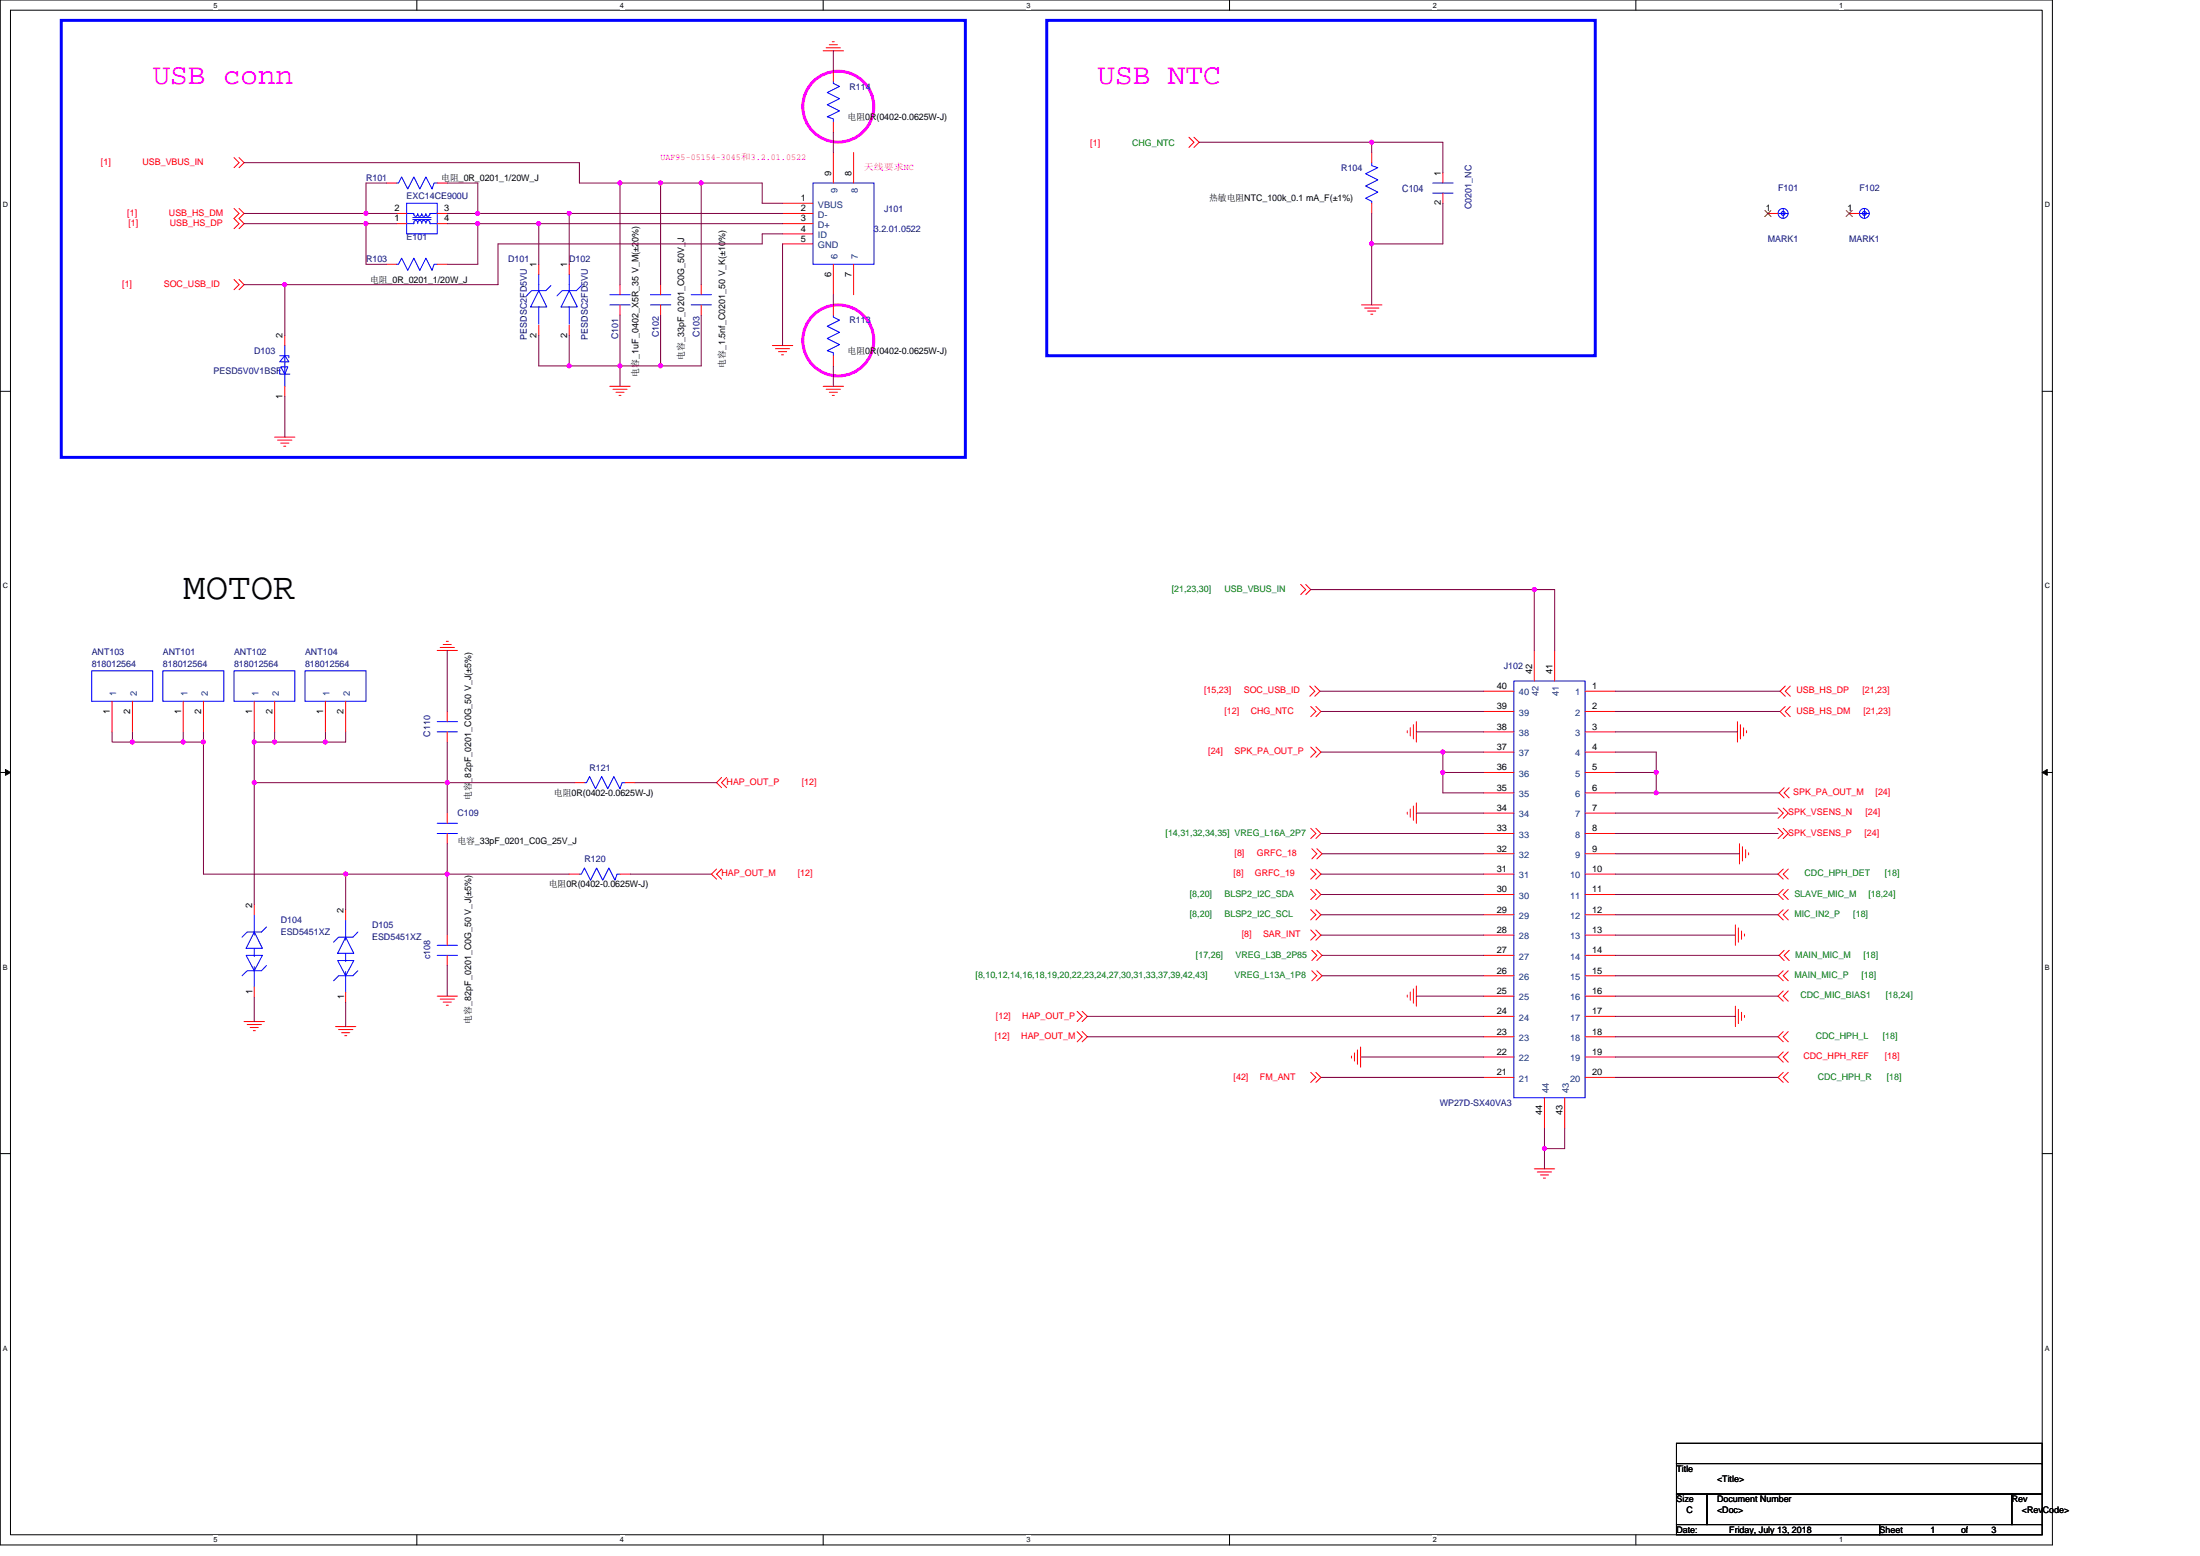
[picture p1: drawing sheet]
<svg xmlns="http://www.w3.org/2000/svg" width="297mm" height="210mm" viewBox="0 0 297 210" stroke-linecap="round" stroke-linejoin="round" font-family="sans-serif">
<path d="M0 0h277.1v208.5h-277.1zM1.4 1.4h274.3v205.7h-274.3z" fill="none" stroke="#000" stroke-width=".14"/>
<g fill="#fff">
<path d="M28.8 .1h.6v1.1h-.6z"/>
<path d="M28.8 207.3h.6v1.1h-.6z"/>
</g>
<path d="M56.3 0v1.4M56.3 207.1v1.4" fill="none" stroke="#000" stroke-width=".14"/>
<g fill="#fff">
<path d="M83.7 .1h.6v1.1h-.6z"/>
<path d="M83.7 207.3h.6v1.1h-.6z"/>
</g>
<path d="M111.1 0v1.4M111.1 207.1v1.4" fill="none" stroke="#000" stroke-width=".14"/>
<g fill="#fff">
<path d="M138.6 .1h.5v1.1h-.5z"/>
<path d="M138.6 207.3h.5v1.1h-.5z"/>
</g>
<path d="M166 0v1.4M166 207.1v1.4" fill="none" stroke="#000" stroke-width=".14"/>
<g fill="#fff">
<path d="M193.4 .1h.6v1.1h-.6z"/>
<path d="M193.4 207.3h.6v1.1h-.6z"/>
</g>
<path d="M220.9 0v1.4M220.9 207.1v1.4" fill="none" stroke="#000" stroke-width=".14"/>
<g fill="#fff">
<path d="M248.3 .1h.6v1.1h-.6z"/>
<path d="M248.3 207.3h.6v1.1h-.6z"/>
<path d="M.4 27.1h.7v1.1h-.7z"/>
<path d="M276.1 27.1h.7v1.1h-.7z"/>
<path d="M.4 78.5h.7v1.1h-.7z"/>
<path d="M276.1 78.5h.7v1.1h-.7z"/>
</g>
<path d="M0 52.8h1.4M275.7 52.8h1.4" fill="none" stroke="#000" stroke-width=".14"/>
<g fill="#fff">
<path d="M.4 130h.7v1.1h-.7z"/>
<path d="M276.1 130h.7v1.1h-.7z"/>
</g>
<path d="M0 104.2h1.4M275.7 104.2h1.4" fill="none" stroke="#000" stroke-width=".14"/>
<path d="M.7 103.8l.7 .4-.7 .4zM275.7 104.2l.7-.4v.8z" fill="#000" stroke="#000" stroke-width=".14"/>
<g fill="#fff">
<path d="M.4 181.4h.7v1.1h-.7z"/>
<path d="M276.1 181.4h.7v1.1h-.7z"/>
</g>
<path d="M0 155.7h1.4M275.7 155.7h1.4M226.4 194.8h49.3v2.7h-49.3zM226.4 197.5h49.3v4.1h-49.3zM226.4 201.6h4.1v4.1h-4.1zM226.4 205.7h27.4v1.4h-27.4zM230.5 201.6h41.1v4.1h-41.1zM253.8 205.7h21.9v1.4h-21.9zM271.6 201.6h4.1v4.1h-4.1z" fill="none" stroke="#000" stroke-width=".14"/>
<path d="M8.3 2.8h122v58.9h-122zM141.3 2.8h74.1v45.2h-74.1z" fill="none" stroke="#00f" stroke-width=".4"/>
<g fill="none" stroke="#f0f" stroke-width=".4">
<circle cx="113.2" cy="14.4" r="4.8"/>
<circle cx="113.2" cy="45.9" r="4.8"/>
</g>
<g fill="none" stroke="#f00" stroke-width=".14">
<path d="M111.1 6.9h2.8M111.5 6.5h2M112 6h1.1M112.4 5.6h.2M112.5 9.6v1.4M112.5 16.5v1.3M160.5 18.5l.7 .7-.7 .7M161.2 18.5l.7 .7-.7 .7M31.6 37.7l.7 .7-.7 .7M31.6 21.3l.7 .6-.7 .7M31.6 28.1l.7 .7-.7 .7 .7 .7-.7 .7M32.3 37.7l.7 .7-.7 .7"/>
<path d="M32.3 21.3l.7 .6-.7 .7M32.3 28.1l.7 .7-.7 .7 .7 .7-.7 .7M52.2 24.7h1.3M52.2 35.7h1.3M53.5 30.2h1.4M53.5 28.8h1.4M59 28.8h1.4M59 30.2h1.4M59 24.7h1.4M59 35.7h1.4M72.7 35.7v1.3M76.9 35.7v1.3"/>
<path d="M83.7 38.4v1.4M89.2 38.4v1.4M94.7 38.4v1.4M105.7 27.4h4.1M105.7 28.8h4.1M105.7 30.2h4.1M105.7 31.6h4.1M105.7 32.9h4.1M112.5 35.7v4.1M112.5 20.6v4.1M115.2 35.7v4.1M115.2 20.6v4.1"/>
<path d="M185.2 27.4v1.4M185.2 20.6v1.3M194.8 23.3v1.4M194.8 26.1v1.3M238.7 28.8h1.4M249.7 28.8h1.4M37.1 59h2.7M37.5 59.4h1.9M37.9 59.8h1.1M38.5 45.3v1.3M38.5 52.1v1.4M72.7 43.9v1.4"/>
<path d="M76.9 43.9v1.4M82.3 52.1h2.8M82.8 52.5h1.9M83.2 52.9h1.1M83.6 53.4h.2M83.7 41.1v1.4M89.2 41.1v1.4M94.7 41.1v1.4M104.3 46.6h2.7M104.7 47.1h1.9M105.1 47.5h1.1M105.5 47.9h.3"/>
<path d="M111.1 52.1h2.8M111.5 52.5h2M112 52.9h1.1M112.4 53.4h.2M112.5 41.1v1.4M112.5 48v1.4M183.8 41.1h2.8M184.3 41.6h1.9M184.7 42h1.1M185.1 42.4h.3M38.3 60.2h.3M175.6 78.9l.7 .7-.7 .6"/>
<path d="M176.3 78.9l.7 .7-.7 .6M15.1 94.6v4.2M17.9 94.6v4.2M24.7 94.6v4.2M27.5 94.6v4.2M34.3 94.6v4.2M37.1 94.6v4.2M43.9 94.6v4.2M46.7 94.6v4.2M59 87.8h2.8M59.4 87.4h2M59.8 87h1.1"/>
<path d="M60.3 86.6h.2M60.4 96v1.4M60.4 98.8v1.3M176.8 92.6l.7 .7-.7 .7M177 95.3l.7 .7-.7 .7M177.5 92.6l.7 .7-.7 .7M177.7 95.3l.6 .7-.6 .7M190 98.6v.3M190.4 98.2v1.1M190.8 97.8v1.9M191.2 97.4v2.7M200.3 98.8h4.1"/>
<path d="M200.3 96h4.1M200.3 93.3h4.1M207.2 87.8v4.1M209.9 87.8v4.1M214 93.3h4.1M214 96h4.1M214 98.8h4.1M234.6 97.4v2.7M235 97.8v1.9M235.4 98.2v1.1M235.8 98.6v.3M241 95.3l-.7 .7 .7 .7"/>
<path d="M241 92.6l-.7 .7 .7 .7M241.7 95.3l-.7 .7 .7 .7M241.7 92.6l-.7 .7 .7 .7M60.4 109.7v1.4M60.4 112.5v1.4M76.9 118h1.3M77.5 105.6h1.4M83.7 118h1.4M84.4 105.6h1.4M96.7 117.3l-.6 .7 .6 .6M97.4 104.9l-.7 .7 .7 .7M97.4 117.3l-.7 .7 .7 .6"/>
<path d="M98.1 104.9l-.7 .7 .7 .7M177 111.8l.7 .7-.7 .7M177 117.3l.7 .7-.7 .6M177 100.8l.7 .7-.7 .7M177.1 114.5l.7 .7-.7 .7M177.7 111.8l.6 .7-.6 .7M177.7 117.3l.6 .7-.6 .6M177.7 100.8l.6 .7-.6 .7M177.8 114.5l.7 .7-.7 .7M190 109.6v.3M190.4 109.2v1.1M190.8 108.8v1.9"/>
<path d="M191.2 108.4v2.7M200.3 118h4.1M200.3 115.2h4.1M200.3 112.5h4.1M200.3 109.7h4.1M200.3 107h4.1M200.3 104.2h4.1M200.3 101.5h4.1M214 101.5h4.1M214 104.2h4.1M214 107h4.1M214 109.7h4.1"/>
<path d="M214 112.5h4.1M214 115.2h4.1M214 118h4.1M234.9 113.9v2.7M235.3 114.3v1.9M235.7 114.7v1.1M236.1 115.1v.3M240.1 111.8l.7 .7-.7 .7M240.1 109.1l.7 .6-.7 .7M240.8 117.3l-.7 .7 .7 .6M240.8 111.8l.6 .7-.6 .7M240.8 109.1l.6 .6-.6 .7"/>
<path d="M240.9 106.3l-.7 .7 .7 .7M241.4 117.3l-.6 .7 .6 .6M241.6 106.3l-.7 .7 .7 .7M33 137.9h2.7M33.4 138.3h1.9M33.8 138.7h1.1M34.2 139.1h.3M34.3 133.2v1.4M34.3 122.1v1.3M45.3 138.5h2.7M45.7 138.9h1.9M46.1 139.4h1.1"/>
<path d="M46.5 139.8h.3M46.7 133.9v1.3M46.7 122.8v1.3M59 134.4h2.8M59.4 134.8h2M59.8 135.2h1.1M60.3 135.7h.2M60.4 126.2v1.4M60.4 128.9v1.4M145.4 136.5l.7 .7-.7 .7M145.4 139.2l.7 .7-.7 .7M146.1 136.5l.7 .7-.7 .7"/>
<path d="M146.1 139.2l.7 .7-.7 .7M177 120l.7 .7-.7 .7M177 122.8l.7 .6-.7 .7M177 125.5l.7 .7-.7 .7M177.1 128.2l.7 .7-.7 .7M177.1 131l.7 .7-.7 .7M177.7 120l.6 .7-.6 .7M177.7 122.8l.6 .6-.6 .7M177.7 125.5l.6 .7-.6 .7M177.8 128.2l.7 .7-.7 .7M177.8 131l.7 .7-.7 .7M190 134.3v.3"/>
<path d="M190.4 133.9v1.1M190.8 133.5v1.9M191.2 133.1v2.7M200.3 139.9h4.1M200.3 137.2h4.1M200.3 134.4h4.1M200.3 131.7h4.1M200.3 128.9h4.1M200.3 126.2h4.1M200.3 123.4h4.1M200.3 120.7h4.1M214 120.7h4.1"/>
<path d="M214 123.4h4.1M214 126.2h4.1M214 128.9h4.1M214 131.7h4.1M214 134.4h4.1M214 137.2h4.1M214 139.9h4.1M234.3 124.8v2.8M234.3 135.8v2.7M234.7 125.2v1.9M234.7 136.2v1.9M235.1 125.6v1.1"/>
<path d="M235.1 136.6v1.1M235.5 126v.3M235.5 137v.3M240.8 120l-.7 .7 .7 .7M240.8 122.8l-.7 .6 .7 .7M240.8 131l-.7 .7 .7 .7M240.8 133.7l-.7 .7 .7 .7M240.8 139.2l-.7 .7 .7 .7M240.9 128.2l-.7 .7 .7 .7M241.4 120l-.6 .7 .6 .7M241.4 122.8l-.6 .6 .6 .7M241.4 131l-.6 .7 .6 .7"/>
<path d="M241.4 133.7l-.6 .7 .6 .7M241.4 139.2l-.6 .7 .6 .7M241.6 128.2l-.7 .7 .7 .7M177 144.7l.7 .7-.7 .7M177.7 144.7l.6 .7-.6 .7M182.5 142.5v.3M182.9 142.1v1.1M183.3 141.7v1.9M183.7 141.3v2.7M200.3 145.4h4.1M200.3 142.6h4.1M207.2 157.7h2.7"/>
<path d="M207.6 158.2h1.9M208 158.6h1.1M208.4 159h.3M208.5 148.1v4.2M211.3 148.1v4.2M214 142.6h4.1M214 145.4h4.1M240.8 142l-.7 .6 .7 .7M240.8 144.7l-.7 .7 .7 .7M241.4 142l-.6 .6 .6 .7M241.4 144.7l-.6 .7 .6 .7"/>
</g>
<g fill="none" stroke="#00f" stroke-width=".14">
<path d="M112.5 16.5h.1M112.5 11h.1M112.5 11v.3l.8 .4-1.6 .8 1.6 .8-1.6 .8 1.6 .9-1.6 .8 .8 .2v.5M53.5 24.7h.1M53.5 35.7h.1M53.5 24.7h.3l.4-.8 .9 1.6 .8-1.6 .8 1.6 .8-1.6 .8 1.6 .3-.8h.4M53.5 35.7h.3l.4-.9 .9 1.7 .8-1.7 .8 1.7 .8-1.7 .8 1.7 .3-.8h.4M54.9 28.8h1v.3l.2 .1 .2-.1 .1-.2M54.9 27.4h4.1v4.2h-4.1zM55.7 29.6h2.5M55.7 29.4h2.5M55.9 30v.2h-1"/>
<path d="M55.9 30v-.1l.2-.1h.2l.1 .2M56.4 28.8l.1 .3 .2 .1 .2-.1v-.2M56.4 30v.2M56.4 30a.28 .28 0 0 1 .3-.2 .28 .28 0 0 1 .3 .2 .26 .26 0 0 1 .2-.2 .26 .26 0 0 1 .3 .2M57 28.8v.1M57 28.9v.2l.2 .1 .2-.1 .1-.2M57 30v.2M57.5 28.8l.1 .3 .2 .1 .2-.1v-.2M57.5 30v.2M57.5 30a.26 .26 0 0 1 .3-.2 .26 .26 0 0 1 .2 .2M58.1 30v.2h.9M59 24.7h.1"/>
<path d="M59 35.7h.1M59 28.8h-.9v.1M72.7 37v2.2M72.7 39.2l1.1 2.2h-2.2zM74.4 38.5l-.7 .7h-1.9l-.7 .7M76.9 37v2.2M76.9 39.2l1.1 2.2h-2.2zM78.5 38.5l-.7 .7h-1.9l-.7 .7M82.3 39.8h2.8M83.7 39.8h.1M87.8 39.8h2.8M89.2 39.8h.1"/>
<path d="M93.3 39.8h2.8M94.7 39.8h.1M109.8 24.7h8.2v11h-8.2zM185.2 21.9h.1M185.2 27.4h.1M185.2 21.9v.5l.8 .2-1.6 .9 1.6 .8-1.6 .8 1.6 .8-1.6 .9 .8 .4v.2M193.4 24.7h2.8M193.4 26.1h2.8M194.8 24.7h.1M194.8 26.1h.1M240.1 28.8h1.3M240.8 28.1v1.4"/>
<path d="M251.1 28.8h1.3M251.7 28.1v1.4M37.8 49.8v.7h1.3M37.8 48.8l.7-.8 .5 .8h-1.1M37.8 48h1.2v.3M37.9 49.5h1l-.4 1zM38.5 46.6v3.9M38.5 50.5v1.6M72.7 41.4v2.4M76.9 41.4v2.4M82.3 41.1h2.8M83.7 41.1h.1"/>
<path d="M87.8 41.1h2.8M89.2 41.1h.1M93.3 41.1h2.8M94.7 41.1h.1M112.5 48h.1M112.5 42.5h.1M112.5 42.5v.3l.8 .4-1.6 .8 1.6 .9-1.6 .8 1.6 .8-1.6 .8 .8 .3v.4M12.4 90.5h8.2v4.1h-8.2zM22 90.5h8.2v4.1h-8.2zM31.6 90.5h8.2v4.1h-8.2zM41.2 90.5h8.2v4.1h-8.2zM59 97.4h2.8"/>
<path d="M59 98.8h2.8M60.4 97.4h.1M60.4 98.8h.1M204.4 91.9h9.6v56.2h-9.6zM59 111.1h2.8M59 112.5h2.8M60.4 111.1h.1M60.4 112.5h.1M78.2 118h.3l.4-.9 .8 1.7 .9-1.7 .8 1.7 .8-1.7 .8 1.7 .3-.8h.4M78.2 118h.1M78.9 105.6h.3l.4-.8 .8 1.6 .8-1.6 .9 1.6 .8-1.6 .8 1.6 .3-.8h.4M78.9 105.6h.1"/>
<path d="M83.7 118h.1M84.4 105.6h.1M33.2 128.9h2.2l-1.1 2.1zM34.3 125.8l1.1 2.2h-2.2zM34.3 123.4v2.8M34.3 130.5v2.7M34.3 128v1.1M36 125.1l-.7 .7h-1.9l-.7 .7M36 130.3l-.7 .7h-1.9l-.7 .7M45.6 129.6h2.2l-1.1 2.1zM46.7 124.1v2.8M46.7 131.1v2.8"/>
<path d="M46.7 128.7v1.1M46.7 126.5l1.1 2.2h-2.2zM48.3 125.8l-.7 .7h-1.9l-.7 .6M48.3 131l-.7 .7h-1.9l-.7 .7M59 127.6h2.8M59 128.9h2.8M60.4 127.6h.1M60.4 128.9h.1"/>
<circle cx="240.8" cy="28.8" r=".67"/>
<circle cx="240.8" cy="28.8" r=".27"/>
<circle cx="251.7" cy="28.8" r=".27"/>
<circle cx="251.7" cy="28.8" r=".67"/>
</g>
<path d="M238.3 28.4l.8 .8M239.1 28.4l-.8 .8M249.3 28.4l.8 .8M250.1 28.4l-.8 .8" fill="none" stroke="#804000" stroke-width=".14"/>
<g fill="none" stroke="#800040" stroke-width=".14">
<path d="M112.5 17.8v2.8M112.5 6.9v2.7M161.9 19.2h23.3M185.2 19.2h9.6v4.1M185.2 19.2v1.4M33 21.9h45.2v2.8h5.5M33 30.2h16.4M33 38.4h5.5M33 28.8h16.4M38.5 38.4v6.9M49.4 28.8h4.1M49.4 30.2h4.1"/>
<path d="M49.4 30.2v5.5h2.8M52.2 24.7h-2.8v4.1M60.4 30.2h4.1M60.4 28.8h4.1M60.4 24.7h4.1v4.1M64.5 28.8h12.4M64.5 30.2h8.2M64.5 30.2v5.5h-4.1M72.7 30.2h33M72.7 30.2v5.5M76.9 28.8h28.8M76.9 28.8v6.9"/>
<path d="M83.7 24.7v13.7M83.7 24.7h5.5M89.2 24.7v13.7M89.2 24.7h5.5M94.7 24.7h8.2v2.7h2.8M94.7 24.7v13.7M105.7 31.6h-2.8v1.3h-35.7v5.5h-28.7M105.7 32.9v13.7M112.5 39.8v1.3M185.2 28.8v4.1M185.2 32.9v8.2M194.8 27.4v5.5h-9.6"/>
<path d="M38.5 53.5v5.5M72.7 45.3v4.1h4.2M76.9 45.3v4.1M76.9 49.4h6.8M83.7 49.4h5.5M83.7 42.5v6.9M83.7 49.4v2.7M89.2 42.5v6.9M94.7 42.5v6.9h-5.5M112.5 49.4v2.7M177 79.6h30.2M207.2 79.6v8.2"/>
<path d="M207.2 79.6h2.7v8.2M15.1 98.8v1.3h2.8M17.9 98.8v1.3h6.8M24.7 98.8v1.3M27.5 98.8v1.3M34.3 98.8v1.3M37.1 98.8v1.3M43.9 98.8v1.3M46.7 98.8v1.3h-2.8M60.4 87.8v8.2M178.2 93.3h22.1M178.3 96h22"/>
<path d="M191.2 98.8h9.1M218.1 98.8h16.5M218.1 96h22.2M218.1 93.3h22.2M24.7 100.1h2.8M27.5 100.1v17.9h19.2M34.3 105.6v16.5M34.3 105.6h26.1M34.3 100.1v5.5M34.3 100.1h2.8M37.1 100.1h6.8M46.7 118v4.8"/>
<path d="M46.7 118h13.7M60.4 105.6v4.1M60.4 100.1v5.5M60.4 113.9v4.1M60.4 105.6h17.1M60.4 118v8.2M60.4 118h16.5M85.1 118h11M85.8 105.6h10.9M178.3 101.5h16.5M178.3 112.5h22M178.3 118h22"/>
<path d="M178.5 115.2h21.8M191.2 109.7h9.1M194.8 101.5h5.5M194.8 104.2h5.5M194.8 104.2v2.8h5.5M194.8 101.5v2.7M218.1 115.2h16.8M218.1 112.5h22M218.1 118h22M218.1 109.7h22M218.1 101.5h5.5v2.7M218.1 104.2h5.5"/>
<path d="M218.1 107h5.5M223.6 104.2v2.8h16.6M34.3 134.6v3.3M46.7 135.2v3.3M60.4 130.3v4.1M146.8 139.9h53.5M146.8 137.2h53.5M178.3 120.7h22M178.3 123.4h22M178.3 126.2h22M178.5 128.9h21.8M178.5 131.7h21.8"/>
<path d="M191.2 134.4h9.1M218.1 123.4h22M218.1 120.7h22M218.1 128.9h22.1M218.1 126.2h16.2M218.1 137.2h16.2M218.1 131.7h22M218.1 134.4h22M218.1 139.9h22M178.3 145.4h22M183.7 142.6h16.6M208.5 152.3v2.7"/>
<path d="M208.5 155v2.7M211.3 152.3v2.7h-2.8M218.1 142.6h22M218.1 145.4h22"/>
</g>
<g fill="#f0f" stroke="#f0f" stroke-width=".14">
<circle cx="49.4" cy="28.8" r=".27"/>
<circle cx="49.4" cy="30.2" r=".27"/>
<circle cx="76.8" cy="28.8" r=".27"/>
<circle cx="64.5" cy="28.8" r=".27"/>
<circle cx="72.7" cy="30.2" r=".27"/>
<circle cx="64.5" cy="30.2" r=".27"/>
<circle cx="83.7" cy="24.7" r=".27"/>
<circle cx="89.2" cy="24.7" r=".27"/>
<circle cx="94.7" cy="24.7" r=".27"/>
<circle cx="76.8" cy="49.4" r=".27"/>
<circle cx="89.2" cy="49.4" r=".27"/>
<circle cx="83.7" cy="49.4" r=".27"/>
<circle cx="38.4" cy="38.4" r=".27"/>
<circle cx="185.2" cy="19.2" r=".27"/>
<circle cx="185.2" cy="32.9" r=".27"/>
<circle cx="46.7" cy="117.9" r=".27"/>
<circle cx="60.4" cy="117.9" r=".27"/>
<circle cx="60.4" cy="105.6" r=".27"/>
<circle cx="37.1" cy="100.1" r=".27"/>
<circle cx="34.3" cy="105.6" r=".27"/>
<circle cx="34.3" cy="100.1" r=".27"/>
<circle cx="27.5" cy="100.1" r=".27"/>
<circle cx="207.1" cy="79.6" r=".27"/>
<circle cx="208.5" cy="155" r=".27"/>
<circle cx="223.6" cy="107" r=".27"/>
<circle cx="223.6" cy="104.2" r=".27"/>
<circle cx="194.8" cy="104.2" r=".27"/>
<circle cx="194.8" cy="101.5" r=".27"/>
<circle cx="43.9" cy="100.1" r=".27"/>
<circle cx="17.9" cy="100.1" r=".27"/>
<circle cx="24.7" cy="100.1" r=".27"/>
</g>
<text font-size="5.1" x="24.7" y="80.8">MOTOR</text>
<g font-size="4" fill="#f0f">
<text x="20.6" y="11.4">USB conn</text>
<text x="148.2" y="11.4">USB NTC</text>
</g>
<text font-size="1.4" fill="#000080" x="189.3" y="25.9">C104</text>
<g font-size="1.2">
<text x="114.4" y="16.2">电阻0R(0402-0.0625W-J)</text>
<text x="112.2" y="23.7" transform="rotate(-90 112.2 23.7)">9</text>
<text x="115" y="23.7" transform="rotate(-90 115 23.7)">8</text>
<text x="194.5" y="23.7" transform="rotate(-90 194.5 23.7)">1</text>
<text x="53.3" y="29.9">1</text>
<text x="53.3" y="28.5">2</text>
<text x="59.6" y="24.4">电阻_0R_0201_1/20W_J</text>
<text x="60" y="28.5">3</text>
<text x="60" y="29.9">4</text>
<text x="108.1" y="27.1">1</text>
<text x="108.1" y="28.5">2</text>
<text x="108.1" y="29.9">3</text>
<text x="163.3" y="27.2">热敏电阻NTC_100k_0.1 mA_F(±1%)</text>
<text x="194.5" y="27.7" transform="rotate(-90 194.5 27.7)">2</text>
<text x="238.4" y="28.5">1</text>
<text x="249.4" y="28.5">1</text>
<text x="108.1" y="31.3">4</text>
<text x="108.1" y="32.6">5</text>
<text x="50" y="38.2">电阻_0R_0201_1/20W_J</text>
<text x="72.5" y="36.1" transform="rotate(-90 72.5 36.1)">1</text>
<text x="76.6" y="36.1" transform="rotate(-90 76.6 36.1)">1</text>
<text x="112.2" y="37.3" transform="rotate(-90 112.2 37.3)">6</text>
<text x="115" y="37.3" transform="rotate(-90 115 37.3)">7</text>
<text x="38.2" y="45.7" transform="rotate(-90 38.2 45.7)">2</text>
<text x="72.5" y="45.6" transform="rotate(-90 72.5 45.6)">2</text>
<text x="76.6" y="45.6" transform="rotate(-90 76.6 45.6)">2</text>
<text x="114.4" y="47.8">电阻0R(0402-0.0625W-J)</text>
<text x="38.2" y="53.8" transform="rotate(-90 38.2 53.8)">1</text>
<text x="86.2" y="50.8" transform="rotate(-90 86.2 50.8)">电容_1uF_0402_X5R_35 V_M(±20%)</text>
<text x="92.4" y="48.6" transform="rotate(-90 92.4 48.6)">电容_33pF_0201_C0G_50V_J</text>
<text x="97.9" y="49.7" transform="rotate(-90 97.9 49.7)">电容_1.5nf_C0201_50 V_K(±10%)</text>
<text x="202.1" y="95.7">39</text>
<text x="202.1" y="93">40</text>
<text x="206.9" y="91" transform="rotate(-90 206.9 91)">42</text>
<text x="209.6" y="91" transform="rotate(-90 209.6 91)">41</text>
<text x="215" y="93">1</text>
<text x="215" y="95.7">2</text>
<text x="14.8" y="96.3" transform="rotate(-90 14.8 96.3)">1</text>
<text x="17.6" y="96.3" transform="rotate(-90 17.6 96.3)">2</text>
<text x="24.4" y="96.3" transform="rotate(-90 24.4 96.3)">1</text>
<text x="27.2" y="96.3" transform="rotate(-90 27.2 96.3)">2</text>
<text x="34" y="96.3" transform="rotate(-90 34 96.3)">1</text>
<text x="36.8" y="96.3" transform="rotate(-90 36.8 96.3)">2</text>
<text x="43.6" y="96.3" transform="rotate(-90 43.6 96.3)">1</text>
<text x="46.4" y="96.3" transform="rotate(-90 46.4 96.3)">2</text>
<text x="202.1" y="101.2">37</text>
<text x="202.1" y="98.5">38</text>
<text x="215" y="98.5">3</text>
<text x="215" y="101.2">4</text>
<text x="63.6" y="105.6" transform="rotate(-90 63.6 105.6)">_82pF_0201_C0G_50 V_J(±5%)</text>
<text x="74.8" y="107.4">电阻0R(0402-0.0625W-J)</text>
<text x="202.1" y="106.7">35</text>
<text x="202.1" y="103.9">36</text>
<text x="215" y="103.9">5</text>
<text x="215" y="106.7">6</text>
<text x="61.8" y="113.9">电容_33pF_0201_C0G_25V_J</text>
<text x="63.6" y="108" transform="rotate(-90 63.6 108)">电容</text>
<text x="202.1" y="112.2">33</text>
<text x="202.1" y="109.4">34</text>
<text x="215" y="109.4">7</text>
<text x="215" y="112.2">8</text>
<text x="74.1" y="119.8">电阻0R(0402-0.0625W-J)</text>
<text x="202.1" y="117.7">31</text>
<text x="202.1" y="114.9">32</text>
<text x="215" y="114.9">9</text>
<text x="215" y="117.7">10</text>
<text x="34" y="122.5" transform="rotate(-90 34 122.5)">2</text>
<text x="46.4" y="123.2" transform="rotate(-90 46.4 123.2)">2</text>
<text x="202.1" y="125.9">28</text>
<text x="202.1" y="123.1">29</text>
<text x="202.1" y="120.4">30</text>
<text x="215" y="120.4">11</text>
<text x="215" y="123.1">12</text>
<text x="215" y="125.9">13</text>
<text x="202.1" y="131.4">26</text>
<text x="202.1" y="128.6">27</text>
<text x="215" y="128.6">14</text>
<text x="215" y="131.4">15</text>
<text x="34.1" y="134.2" transform="rotate(-90 34.1 134.2)">1</text>
<text x="46.5" y="134.8" transform="rotate(-90 46.5 134.8)">1</text>
<text x="202.1" y="136.9">24</text>
<text x="202.1" y="134.1">25</text>
<text x="215" y="134.1">16</text>
<text x="215" y="136.9">17</text>
<text x="63.6" y="138.2" transform="rotate(-90 63.6 138.2)">电容_82pF_0201_C0G_50 V_J(±5%)</text>
<text x="202.1" y="142.3">22</text>
<text x="202.1" y="139.6">23</text>
<text x="215" y="139.6">18</text>
<text x="215" y="142.3">19</text>
<text x="202.1" y="145.1">21</text>
<text x="215" y="145.1">20</text>
<text x="208.2" y="150.5" transform="rotate(-90 208.2 150.5)">44</text>
<text x="211" y="150.5" transform="rotate(-90 211 150.5)">43</text>
<text x="226.4" y="198.6">Title</text>
<text x="226.4" y="202.8">Size</text>
<text x="231.8" y="202.8">Document Number</text>
<text x="231.8" y="200">&lt;Title&gt;</text>
<text x="271.6" y="202.8">Rev</text>
<text x="226.4" y="206.9">Date:</text>
<text x="227.7" y="204.1">C</text>
<text x="231.8" y="204.1">&lt;Doc&gt;</text>
<text x="233.5" y="206.9">Friday, July 13, 2018</text>
<text x="253.8" y="206.9">Sheet</text>
<text x="260.6" y="206.9">1</text>
<text x="264.8" y="206.9">of</text>
<text x="268.9" y="206.9">3</text>
<text x="273" y="204.1">&lt;RevCode&gt;</text>
</g>
<g font-size="1.2" fill="#000080">
<text x="114.7" y="12.1">R114</text>
<text x="181.1" y="23.1">R104</text>
<text x="49.4" y="24.4">R101</text>
<text x="54.9" y="26.9">EXC14CE900U</text>
<text x="119.4" y="28.6">J101</text>
<text x="198.7" y="28.3" transform="rotate(-90 198.7 28.3)">C0201_NC</text>
<text x="240.1" y="25.8">F101</text>
<text x="251.1" y="25.8">F102</text>
<text x="49.4" y="35.4">R103</text>
<text x="54.9" y="32.4">E101</text>
<text x="68.6" y="35.4">D101</text>
<text x="76.9" y="35.4">D102</text>
<text x="118" y="31.3">3.2.01.0522</text>
<text x="238.7" y="32.7">MARK1</text>
<text x="249.7" y="32.7">MARK1</text>
<text x="34.3" y="47.8">D103</text>
<text x="71.1" y="45.8" transform="rotate(-90 71.1 45.8)">PESDSC2FD5VU</text>
<text x="79.4" y="45.8" transform="rotate(-90 79.4 45.8)">PESDSC2FD5VU</text>
<text x="83.5" y="45.8" transform="rotate(-90 83.5 45.8)">C101</text>
<text x="89" y="45.5" transform="rotate(-90 89 45.5)">C102</text>
<text x="94.5" y="45.5" transform="rotate(-90 94.5 45.5)">C103</text>
<text x="114.7" y="43.6">R113</text>
<text x="28.8" y="50.5">PESD5V0V1BSF</text>
<text x="12.4" y="88.3">ANT103</text>
<text x="22" y="88.3">ANT101</text>
<text x="31.6" y="88.3">ANT102</text>
<text x="41.2" y="88.3">ANT104</text>
<text x="12.4" y="90">818012564</text>
<text x="22" y="90">818012564</text>
<text x="31.6" y="90">818012564</text>
<text x="41.2" y="90">818012564</text>
<text x="203" y="90.3">J102</text>
<text x="58.1" y="99.4" transform="rotate(-90 58.1 99.4)">C110</text>
<text x="79.6" y="104">R121</text>
<text x="61.8" y="110.2">C109</text>
<text x="78.9" y="116.3">R120</text>
<text x="37.9" y="124.6">D104</text>
<text x="50.2" y="125.3">D105</text>
<text x="37.9" y="126.2">ESD5451XZ</text>
<text x="50.2" y="126.9">ESD5451XZ</text>
<text x="58.1" y="129.4" transform="rotate(-90 58.1 129.4)">c108</text>
<text x="194.4" y="149.3">WP27D-SX40VA3</text>
</g>
<g font-size="1.2" fill="#f00">
<text x="13.6" y="22.2">[1]</text>
<text x="19.2" y="22.2">USB_VBUS_IN</text>
<text x="147.2" y="19.6">[1]</text>
<text x="17.2" y="29.1">[1]</text>
<text x="22.8" y="29.1">USB_HS_DM</text>
<text x="17.3" y="30.5">[1]</text>
<text x="22.9" y="30.5">USB_HS_DP</text>
<text x="16.5" y="38.7">[1]</text>
<text x="22.1" y="38.7">SOC_USB_ID</text>
<text x="162.6" y="93.6">[15,23]</text>
<text x="167.9" y="93.6">SOC_USB_ID</text>
<text x="242.5" y="93.6">USB_HS_DP</text>
<text x="251.5" y="93.6">[21,23]</text>
<text x="163.1" y="101.8">[24]</text>
<text x="165.3" y="96.3">[12]</text>
<text x="166.7" y="101.8">SPK_PA_OUT_P</text>
<text x="168.9" y="96.3">CHG_NTC</text>
<text x="242.5" y="96.3">USB_HS_DM</text>
<text x="251.6" y="96.3">[21,23]</text>
<text x="98.1" y="105.9">HAP_OUT_P</text>
<text x="108.3" y="105.9">[12]</text>
<text x="242.1" y="107.3">SPK_PA_OUT_M</text>
<text x="253.2" y="107.3">[24]</text>
<text x="241.4" y="112.8">SPK_VSENS_P</text>
<text x="241.4" y="110">SPK_VSENS_N</text>
<text x="251.7" y="112.8">[24]</text>
<text x="251.9" y="110">[24]</text>
<text x="97.4" y="118.3">HAP_OUT_M</text>
<text x="107.7" y="118.3">[12]</text>
<text x="166.6" y="118.3">[8]</text>
<text x="166.7" y="115.5">[8]</text>
<text x="169.4" y="118.3">GRFC_19</text>
<text x="169.7" y="115.5">GRFC_18</text>
<text x="167.7" y="126.5">[8]</text>
<text x="170.5" y="126.5">SAR_INT</text>
<text x="134.5" y="137.5">[12]</text>
<text x="138" y="137.5">HAP_OUT_P</text>
<text x="134.3" y="140.2">[12]</text>
<text x="137.9" y="140.2">HAP_OUT_M</text>
<text x="243.5" y="143">CDC_HPH_REF</text>
<text x="254.5" y="143">[18]</text>
<text x="166.6" y="145.7">[42]</text>
<text x="170.1" y="145.7">FM_ANT</text>
</g>
<g font-size="1.2" fill="#f0f">
<text x="89.2" y="21.5">UAF95-05154-3045和3.2.01.0522</text>
<text x="116.6" y="22.9">天线要求NC</text>
</g>
<g font-size="1.2" fill="#008000">
<text x="152.8" y="19.6">CHG_NTC</text>
<text x="158.2" y="79.9">[21,23,30]</text>
<text x="165.3" y="79.9">USB_VBUS_IN</text>
<text x="157.4" y="112.8">[14,31,32,34,35] VREG_L16A_2P7</text>
<text x="243.6" y="118.3">CDC_HPH_DET</text>
<text x="254.5" y="118.3">[18]</text>
<text x="160.7" y="121">[8,20]</text>
<text x="160.7" y="123.7">[8,20]</text>
<text x="165.3" y="121">BLSP2_I2C_SDA</text>
<text x="165.3" y="123.7">BLSP2_I2C_SCL</text>
<text x="242.3" y="121">SLAVE_MIC_M</text>
<text x="242.3" y="123.7">MIC_IN2_P</text>
<text x="250.2" y="123.7">[18]</text>
<text x="252.3" y="121">[18,24]</text>
<text x="131.7" y="132">[8,10,12,14,16,18,19,20,22,23,24,27,30,31,33,37,39,42,43]</text>
<text x="161.5" y="129.2">[17,26]</text>
<text x="166.7" y="132">VREG_L13A_1P8</text>
<text x="166.8" y="129.2">VREG_L3B_2P85</text>
<text x="242.3" y="132">MAIN_MIC_P</text>
<text x="242.4" y="129.2">MAIN_MIC_M</text>
<text x="251.3" y="132">[18]</text>
<text x="251.6" y="129.2">[18]</text>
<text x="243.1" y="134.7">CDC_MIC_BIAS1</text>
<text x="254.6" y="134.7">[18,24]</text>
<text x="245.1" y="140.2">CDC_HPH_L</text>
<text x="254.2" y="140.2">[18]</text>
<text x="245.4" y="145.7">CDC_HPH_R</text>
<text x="254.8" y="145.7">[18]</text>
</g>
<g font-size="1.2" fill="#004080">
<text x="110.4" y="28">VBUS</text>
<text x="110.4" y="29.4">D-</text>
<text x="113.1" y="26.1" transform="rotate(-90 113.1 26.1)">9</text>
<text x="115.8" y="26.1" transform="rotate(-90 115.8 26.1)">8</text>
<text x="110.4" y="30.8">D+</text>
<text x="110.4" y="32.1">ID</text>
<text x="110.4" y="33.5">GND</text>
<text x="113.1" y="35" transform="rotate(-90 113.1 35)">6</text>
<text x="115.8" y="35" transform="rotate(-90 115.8 35)">7</text>
<text x="15.7" y="94" transform="rotate(-90 15.7 94)">1</text>
<text x="18.5" y="94" transform="rotate(-90 18.5 94)">2</text>
<text x="25.3" y="94" transform="rotate(-90 25.3 94)">1</text>
<text x="28" y="94" transform="rotate(-90 28 94)">2</text>
<text x="34.9" y="94" transform="rotate(-90 34.9 94)">1</text>
<text x="37.7" y="94" transform="rotate(-90 37.7 94)">2</text>
<text x="44.5" y="94" transform="rotate(-90 44.5 94)">1</text>
<text x="47.2" y="94" transform="rotate(-90 47.2 94)">2</text>
<text x="205.1" y="93.9">40</text>
<text x="207.7" y="94" transform="rotate(-90 207.7 94)">42</text>
<text x="210.5" y="94" transform="rotate(-90 210.5 94)">41</text>
<text x="212.7" y="93.9">1</text>
<text x="205.1" y="99.3">38</text>
<text x="205.1" y="96.6">39</text>
<text x="212.7" y="96.6">2</text>
<text x="212.7" y="99.3">3</text>
<text x="205.1" y="107.6">35</text>
<text x="205.1" y="104.8">36</text>
<text x="205.1" y="102.1">37</text>
<text x="212.7" y="102.1">4</text>
<text x="212.7" y="104.8">5</text>
<text x="212.7" y="107.6">6</text>
<text x="205.1" y="113.1">33</text>
<text x="205.1" y="110.3">34</text>
<text x="212.7" y="110.3">7</text>
<text x="212.7" y="113.1">8</text>
<text x="205.1" y="118.5">31</text>
<text x="205.1" y="115.8">32</text>
<text x="212" y="118.5">10</text>
<text x="212.7" y="115.8">9</text>
<text x="205.1" y="124">29</text>
<text x="205.1" y="121.3">30</text>
<text x="212" y="121.3">11</text>
<text x="212" y="124">12</text>
<text x="205.1" y="129.5">27</text>
<text x="205.1" y="126.8">28</text>
<text x="212" y="126.8">13</text>
<text x="212" y="129.5">14</text>
<text x="205.1" y="137.7">24</text>
<text x="205.1" y="135">25</text>
<text x="205.1" y="132.2">26</text>
<text x="212" y="132.2">15</text>
<text x="212" y="135">16</text>
<text x="212" y="137.7">17</text>
<text x="205.1" y="143.2">22</text>
<text x="205.1" y="140.5">23</text>
<text x="212" y="140.5">18</text>
<text x="212" y="143.2">19</text>
<text x="205.1" y="146">21</text>
<text x="209.1" y="147.5" transform="rotate(-90 209.1 147.5)">44</text>
<text x="211.8" y="147.5" transform="rotate(-90 211.8 147.5)">43</text>
<text x="212" y="146">20</text>
</g>
<g font-size="1">
<text x="28.8" y="1">5</text>
<text x="83.7" y="1">4</text>
<text x="138.6" y="1">3</text>
<text x="193.4" y="1">2</text>
<text x="248.3" y="1">1</text>
<text x=".4" y="28">D</text>
<text x="276.1" y="28">D</text>
<text x=".4" y="79.4">C</text>
<text x="276.1" y="79.4">C</text>
<text x=".4" y="130.9">B</text>
<text x="276.1" y="130.9">B</text>
<text x=".4" y="182.3">A</text>
<text x="276.1" y="182.3">A</text>
<text x="28.8" y="208.2">5</text>
<text x="83.7" y="208.2">4</text>
<text x="138.6" y="208.2">3</text>
<text x="193.4" y="208.2">2</text>
<text x="248.3" y="208.2">1</text>
</g>
</svg>
